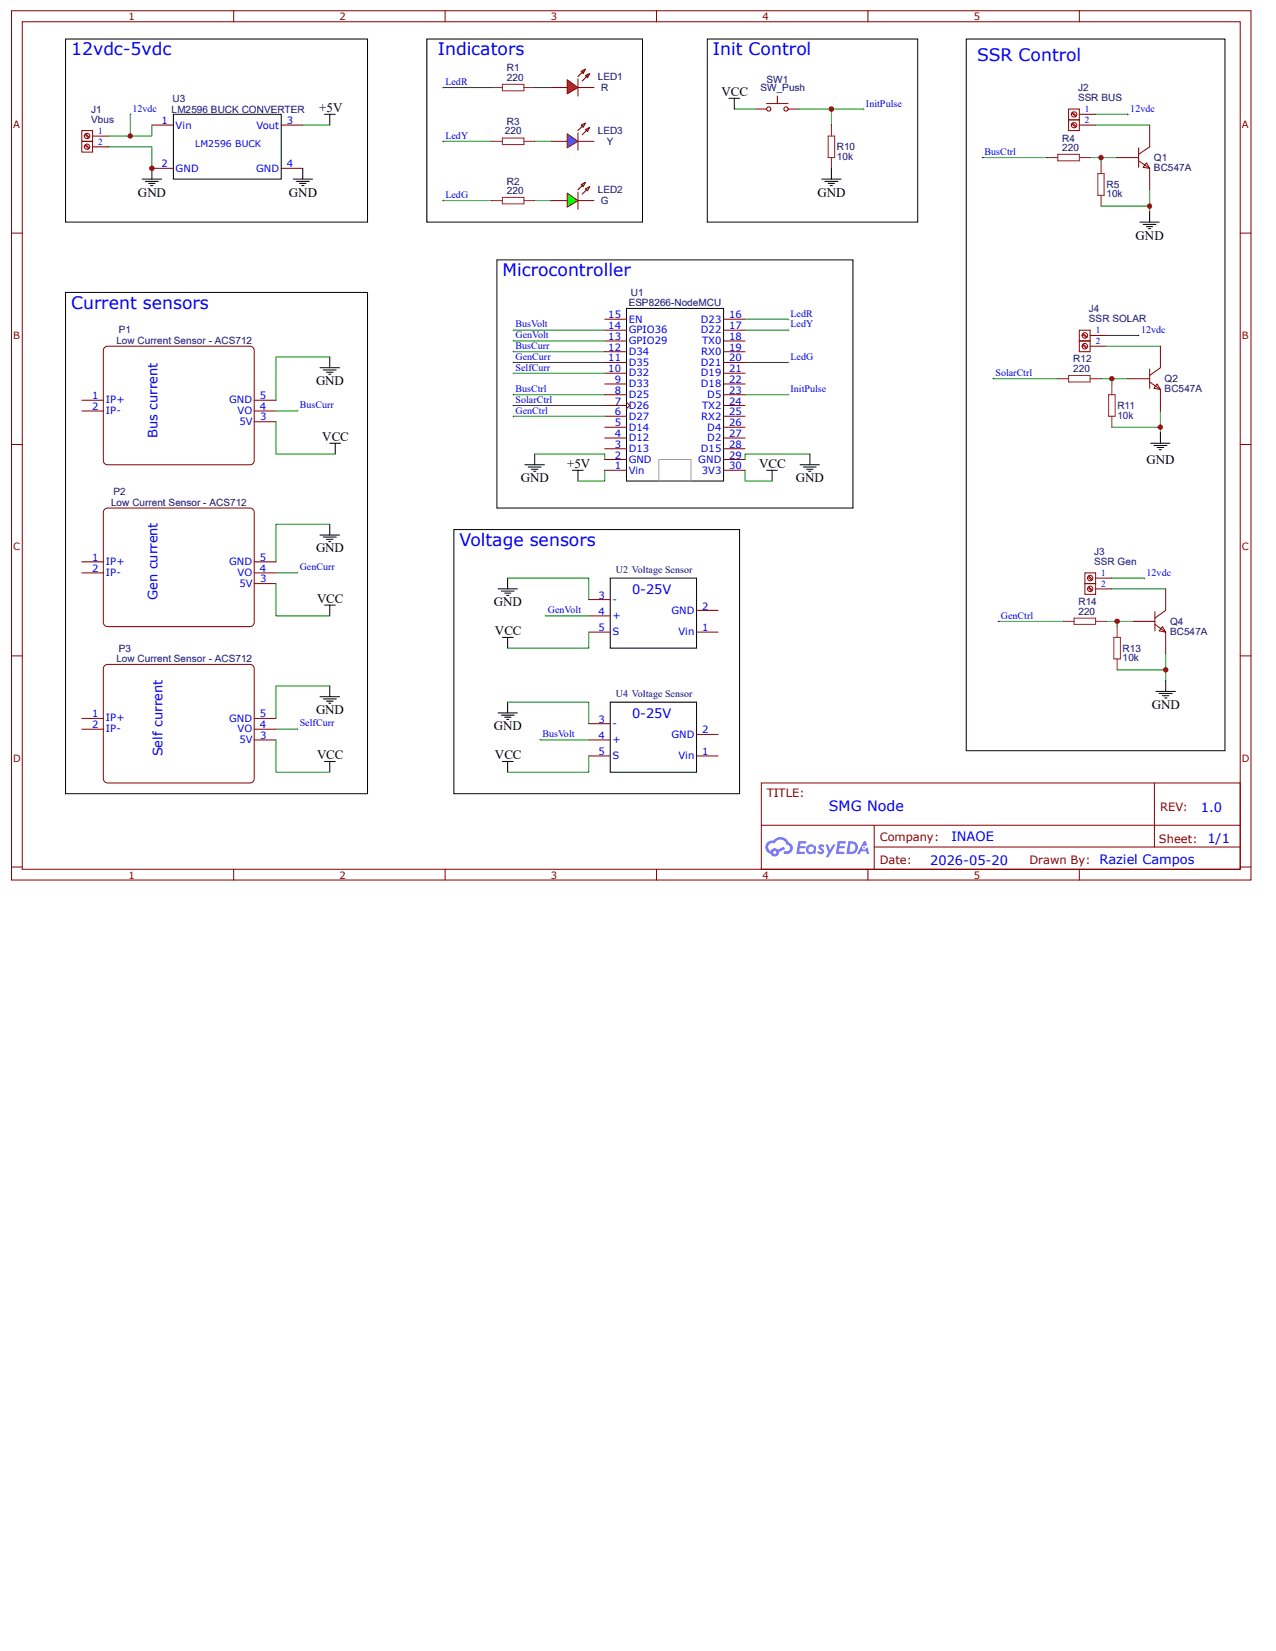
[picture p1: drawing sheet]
<svg xmlns="http://www.w3.org/2000/svg" width="216mm" height="279mm" viewBox="0 0 216 279" stroke-linecap="round" stroke-linejoin="round" font-family="sans-serif">
<g fill="none" stroke="#800" stroke-width=".17">
<path d="M1.9 1.8h209.8v147.1h-209.8zM3.8 3.7h206v143.4h-206zM39.5 1.8v1.9M75.3 1.8v1.9M111.1 1.8v1.9M146.9 1.8v1.9M182.6 1.8v1.9M1.9 39.5h1.9M209.8 39.5h1.9M1.9 75.2h1.9M209.8 75.2h1.9M1.9 111h1.9"/>
<path d="M209.8 111h1.9M128.8 132.5h81v14.6h-81zM128.8 139.7h81M147.9 139.7v7.3M195.3 132.5v10.8M1.9 146.7h1.9M39.5 147.1v1.8M75.3 147.1v1.8M111.1 147.1v1.8M146.9 147.1v1.8M147.9 143.3h61.9M182.6 147.1v1.8"/>
<path d="M209.8 146.7h1.9"/>
</g>
<g fill="#58f">
<path d="M138.6 143l.4-.1 .4 .1 .1 .1-.2 .3a.22 .22 0 0 0-.2-.2 .22 .22 0 0 0-.2 .2 .73 .73 0 0 1 .4 1l-.4 .2-.6-.3 .2-.3 .4 .2 .1-.2a.76 .76 0 0 1-.4-1z"/>
<path d="M139.7 142.9h.4l.3 .9 .6-.9h.4l-1.3 2.2h-.4l.5-.8z"/>
<path d="M135.1 142.4h1.2l.1 .1-.1 .2h-.9v.5h.7l.2 .2-.2 .2h-.8v.5l.8 .1v.3h-.1h-1.3z"/>
<path d="M141.7 142.4h1.4v.3h-.2h-.8l-.1 .5h.8l.2 .2-.2 .2h-.8l-.1 .5 .9 .1v.3h-1.4z"/>
<path d="M146.2 142.4h.3l.2 .6-.3 .2a.36 .36 0 0 0-.5 .1 .36 .36 0 0 0 .2 .5 .36 .36 0 0 0 .5-.3l.2-.1 .3 1.1h-.4l-.1-.4h-.9l-.2 .4h-.5z"/>
<path d="M146.1 143.4l.2 .1-.1 .1z"/>
<path d="M143.6 142.4l-.4 2.1h.7a1.09 1.09 0 0 0 1.3-1.1 1.09 1.09 0 0 0-1.3-1zM143.9 142.7a.73 .73 0 0 1 .8 .9 .73 .73 0 0 1-1 .5z"/>
<path d="M136.6 143.2a.79 .79 0 0 0 0 1.1 .79 .79 0 0 0 1 .1l.4 .1 .1-1.2-.3-.1a.74 .74 0 0 0-1.2 0zM136.9 143.4a.46 .46 0 0 1 .7 .1 .46 .46 0 0 1-.2 .6 .46 .46 0 0 1-.6-.3z"/>
<path d="M129.8 142.6a1.13 1.13 0 0 0 .6 1.9 .72 .72 0 0 0 .8 .4 .72 .72 0 0 0 .6-.7l1-.5-.2-.4-1 .5a.72 .72 0 0 0-1.2 .2 .7 .7 0 0 1-.3-1 .7 .7 0 0 1 1-.2 1.08 1.08 0 0 1 1.1-.7 1.08 1.08 0 0 1 .9 .9 .55 .55 0 0 1 .6 .5 .55 .55 0 0 1-.5 .6h-.4l-.2 .2a.96 .96 0 0 0 1.5-.5 .98 .98 0 0 0-.7-1.2 1.57 1.57 0 0 0-2.6-.4l-.4 .1zM130.8 144.3a.3 .3 0 0 1 .6 0 .3 .3 0 0 1-.6 0z"/>
</g>
<path d="M106 52.2h16.4v29.2h-16.4zM103.3 118.8h14.6v11.9h-14.6z" fill="none" stroke="#000" stroke-width=".17"/>
<path d="M111.5 77.8h5.4v3.6h-5.4z" fill="none" stroke="#999" stroke-width=".17"/>
<g fill="none" stroke="#800" stroke-width=".17">
<path d="M102.3 59.5h3.7M102.3 57.7h3.7M102.3 54h3.7M102.3 55.9h3.7M122.4 59.5h3.7M122.4 57.7h3.7M122.4 54h3.7M122.4 55.9h3.7M102.3 79.6h3.7M102.3 77.8h3.7M102.3 75.9h3.7M102.3 74.1h3.7"/>
<path d="M102.3 72.3h3.7M102.3 70.4h3.7M102.3 68.6h3.7M102.3 66.8h3.7M102.3 65h3.7M102.3 63.2h3.7M102.3 61.3h3.7M106 68.1l.6 .5-.6 .6M122.4 79.6h3.7M122.4 77.8h3.7M122.4 75.9h3.7M122.4 74.1h3.7"/>
<path d="M122.4 72.3h3.7M122.4 70.4h3.7M122.4 68.6h3.7M122.4 66.8h3.7M122.4 65h3.7M122.4 63.2h3.7M122.4 61.3h3.7M99.6 127.9h3.7M99.6 125.2h3.7M99.6 122.5h3.7M117.9 127.9h3.6M117.9 124.3h3.6"/>
</g>
<path d="M17.7 58.8l.5-.2h24.1a.71 .71 0 0 1 .7 .7v18.6a.69 .69 0 0 1-.7 .8h-24.1a.71 .71 0 0 1-.7-.8v-18.6z" fill="#fff"/>
<path d="M17.7 58.8l.5-.2h24.1a.71 .71 0 0 1 .7 .7v18.6a.69 .69 0 0 1-.7 .8h-24.1a.71 .71 0 0 1-.7-.8v-18.6z" fill="none" stroke="#800000" stroke-width=".17"/>
<path d="M13.8 67.7h3.7M13.8 69.6h3.7M43 67.7h3.7M43 69.6h3.7M43 71.4h3.7" fill="none" stroke="#800" stroke-width=".17"/>
<path d="M17.7 86.2l.5-.2h24.1a.71 .71 0 0 1 .7 .7v18.6a.71 .71 0 0 1-.7 .7h-24.1a.74 .74 0 0 1-.7-.7v-18.6z" fill="#fff"/>
<path d="M17.7 86.2l.5-.2h24.1a.71 .71 0 0 1 .7 .7v18.6a.71 .71 0 0 1-.7 .7h-24.1a.74 .74 0 0 1-.7-.7v-18.6z" fill="none" stroke="#800000" stroke-width=".17"/>
<path d="M13.8 95.1h3.7M13.8 96.9h3.7M43 95.1h3.7M43 96.9h3.7M43 98.8h3.7" fill="none" stroke="#800" stroke-width=".17"/>
<path d="M17.7 112.7l.5-.3h24.1a.71 .71 0 0 1 .7 .8v18.6a.71 .71 0 0 1-.7 .7h-24.1a.74 .74 0 0 1-.7-.7v-18.6z" fill="#fff"/>
<path d="M17.7 112.7l.5-.3h24.1a.71 .71 0 0 1 .7 .8v18.6a.71 .71 0 0 1-.7 .7h-24.1a.74 .74 0 0 1-.7-.7v-18.6z" fill="none" stroke="#800000" stroke-width=".17"/>
<path d="M99.6 107h3.7M99.6 104.2h3.7M99.6 101.5h3.7M117.9 107h3.6M117.9 103.3h3.6M13.8 121.6h3.7M13.8 123.4h3.7M43 121.6h3.7M43 123.4h3.7M43 125.2h3.7" fill="none" stroke="#800" stroke-width=".17"/>
<path d="M103.3 97.8h14.6v11.9h-14.6z" fill="none" stroke="#000" stroke-width=".17"/>
<g fill="none" stroke="#8d2323" stroke-width=".17">
<path d="M83.2 14.8h1.8M85 14.3h3.6v1.1h-3.6zM88.6 14.8h1.9M83.2 34h1.8M83.2 23.9h1.8M85 23.4h3.6v1.1h-3.6zM85 33.4h3.6v1.1h-3.6zM88.6 34h1.9M88.6 23.9h1.9M177.2 26.7h1.8M179 26.1h3.6v1.1h-3.6zM182.6 26.7h1.8"/>
<path d="M185.8 29.4h1v3.7h-1zM186.3 27.6v1.8M186.3 33.1v1.8"/>
</g>
<path d="M127.9 18.5h1.8M129.7 17.5h3.6M130.4 18.5a.36 .36 0 0 0-.5-.3 .36 .36 0 0 0 0 .6 .36 .36 0 0 0 .5-.3M131.5 16.3v1.2M135.2 18.5h-1.9a.36 .36 0 0 0-.5-.3 .36 .36 0 0 0 0 .6 .36 .36 0 0 0 .5-.3" fill="none" stroke="#840000" stroke-width=".17"/>
<path d="M194 27.6l.5 .9-1.1-.2z" fill="#fefefe"/>
<g fill="none" stroke="#800" stroke-width=".17">
<path d="M182.6 19.3h2.8M15.7 24.8h2.7M15.7 23h2.7M25.7 21.2h3.6M25.7 28.5h3.6M47.6 21.2h3.6M47.6 28.5h3.6M182.6 21.2h2.8M189 26.7h3.7M192.7 27.2l1.8 1.3v3.6M192.7 25v3.3M194 27.6l.5 .9-1.1-.2z"/>
<path d="M194.5 21.2v3.6l-1.8 1.3M184.4 58.6h2.8M184.4 56.8h2.8"/>
</g>
<path d="M29.3 19.3h18.3v11h-18.3z" fill="none" stroke="#000" stroke-width=".17"/>
<g fill="none" stroke="#a00000" stroke-width=".17">
<path d="M180.8 18.5h1.8v1.8h-1.8zM181.4 19.1l.6 .6M181.5 19l.6 .6M13.8 23.9h1.9v1.8h-1.9zM13.8 22.1h1.9v1.8h-1.9zM14.3 23a.47 .47 0 0 1 .7-.4 .47 .47 0 0 1 0 .8 .47 .47 0 0 1-.7-.4M14.4 24.6l.6 .6M14.4 22.8l.6 .6M14.5 24.5l.6 .6M14.5 22.6l.6 .6M180.8 20.3h1.8v1.8h-1.8zM181.4 21l.6 .5"/>
<path d="M181.5 20.8l.6 .6M182.6 57.7h1.8v1.8h-1.8zM182.6 55.9h1.8v1.8h-1.8zM183.2 58.4l.6 .6M183.2 56.6l.6 .5M183.3 58.3l.6 .5M183.3 56.4l.6 .6"/>
<circle cx="181.7" cy="19.4" r=".46"/>
<circle cx="14.7" cy="24.8" r=".46"/>
<circle cx="181.7" cy="21.2" r=".45"/>
<circle cx="183.6" cy="56.8" r=".46"/>
<circle cx="183.6" cy="58.6" r=".46"/>
</g>
<path d="M96 13.5l1.8 1.3-1.8 1.1z" fill="#f00"/>
<path d="M96 13.5l1.8 1.3-1.8 1.1zM97.8 13.3v3" fill="none" stroke="#800" stroke-width=".17"/>
<path d="M97.8 13l.7-.8z" fill="#800"/>
<path d="M98.5 12.2l-.7 .8" fill="none" stroke="#800" stroke-width=".17"/>
<path d="M99.2 13l-.7 .7z" fill="#800"/>
<path d="M99.2 13l-.7 .7" fill="none" stroke="#800" stroke-width=".17"/>
<path d="M98.3 12.1l.8-.4-.4 .7z" fill="#f00"/>
<path d="M98.3 12.1l.8-.4-.4 .7z" fill="none" stroke="#800" stroke-width=".17"/>
<path d="M99.1 12.8l.7-.4-.4 .8z" fill="#f00"/>
<path d="M93.2 14.8h2.8M97.8 14.8h2.7M99.1 12.8l.7-.4-.4 .8zM93.2 34h2.8M97.8 34h2.7" fill="none" stroke="#800" stroke-width=".17"/>
<path d="M99.1 32l.7-.4-.4 .7z" fill="#0f0"/>
<path d="M99.1 32l.7-.4-.4 .7z" fill="none" stroke="#800" stroke-width=".17"/>
<path d="M98.3 31.2l.8-.3-.4 .7z" fill="#0f0"/>
<path d="M98.3 31.2l.8-.3-.4 .7z" fill="none" stroke="#800" stroke-width=".17"/>
<path d="M98.5 32.9l.7-.8z" fill="#800"/>
<path d="M99.2 32.1l-.7 .8" fill="none" stroke="#800" stroke-width=".17"/>
<path d="M97.8 32.1l.7-.7z" fill="#800"/>
<path d="M97.8 32.5v2.9M98.5 31.4l-.7 .7" fill="none" stroke="#800" stroke-width=".17"/>
<path d="M96 32.7l1.8 1.3-1.8 1.1z" fill="#0f0"/>
<path d="M93.2 23.9h2.8M96 32.7l1.8 1.3-1.8 1.1zM97.8 23.9h2.7" fill="none" stroke="#800" stroke-width=".17"/>
<path d="M99.1 21.9l.7-.4-.4 .8z" fill="#09f"/>
<path d="M99.1 21.9l.7-.4-.4 .8z" fill="none" stroke="#800" stroke-width=".17"/>
<path d="M98.3 21.2l.8-.4-.4 .7z" fill="#09f"/>
<path d="M98.3 21.2l.8-.4-.4 .7z" fill="none" stroke="#800" stroke-width=".17"/>
<path d="M98.5 22.8l.7-.7z" fill="#800"/>
<path d="M99.2 22.1l-.7 .7" fill="none" stroke="#800" stroke-width=".17"/>
<path d="M97.8 22.1l.7-.7z" fill="#800"/>
<path d="M97.8 22.5v2.9M98.5 21.4l-.7 .7" fill="none" stroke="#800" stroke-width=".17"/>
<path d="M96 22.6l1.8 1.3-1.8 1.1z" fill="#09f"/>
<path d="M96 22.6l1.8 1.3-1.8 1.1z" fill="none" stroke="#800" stroke-width=".17"/>
<g fill="none" stroke="#080" stroke-width=".17">
<path d="M22.1 19.3v3.7M75 14.8h8.2M90.5 14.8h2.7M124.2 18.5h3.7M135.2 18.5h5.5v2.7M140.7 18.5h5.4M185.4 19.3h5.4M18.4 24.8h7.3v3.7M25.7 21.2v1.8h-7.3M51.2 21.2h4.6M75 34h8.2M75 23.9h8.2"/>
<path d="M90.5 34h2.7M90.5 23.9h2.7M166.2 26.7h11M184.4 26.7h1.9M185.4 21.2h9.1M186.3 34.9h8.2M189 26.7h-2.7v.9M194.5 32.1v3.7M187.2 58.6h9.1M187.2 56.8h5.5M46.7 71.4v5.4h10M46.7 69.6h3.6"/>
<path d="M55.8 60.4h-9.1v7.3M168 64.1h11M186.3 64.1h1.8M188.1 72.3h8.2v.9M190.8 64.1h-2.7v.9M46.7 98.8v5.4h9.1M46.7 96.9h3.6M55.8 88.7h-9.1v6.4M85.9 97.8h13.7v3.7M55.8 116.1h-9.1v5.5M85.9 118.8h13.7v3.7M92.3 104.2h7.3"/>
<path d="M99.6 107v2.7h-13.7M46.7 125.2v5.5h9.1M46.7 123.4h3.6M91.4 125.2h8.2M99.6 127.9v2.8h-13.7"/>
</g>
<path d="M140.1 23h1.1v3.7h-1.1zM140.7 21.2v1.8M140.7 26.7v1.8" fill="none" stroke="#8d2323" stroke-width=".17"/>
<g fill="none" stroke="#000" stroke-width=".17">
<path d="M54.9 19.3h1.8M55.8 19.3v1.9M123.3 16.6h1.8M124.2 16.6v1.9M24 30.3h3.3M24.6 30.7h2.2M25.1 31h1.1M25.5 31.4h.4M25.7 28.5v1.8M49.6 30.3h3.3M50.1 30.7h2.2M50.7 31h1.1"/>
<path d="M51.1 31.4h.3M51.2 28.5v1.8M139 30.3h3.3M139.6 30.7h2.2M140.1 31h1.1M140.5 31.4h.3M140.7 28.5v1.8M192.9 37.6h3.2M193.4 38h2.2M194 38.4h1M194.3 38.7h.4M194.5 35.8v1.8"/>
<path d="M54.1 62.2h3.3M54.7 62.6h2.2M55.2 63h1.1M55.6 63.3h.4M55.8 60.4v1.8M55.8 75h1.8M56.7 75v1.8M54.1 90.6h3.3M54.7 90.9h2.2M55.2 91.3h1.1M55.6 91.7h.4M55.8 88.7v1.9"/>
<path d="M84.3 99.7h3.2M85.9 97.8v1.9M54.1 117.9h3.3M54.7 118.3h2.2M54.9 102.4h1.8M55.2 118.7h1.1M55.6 119h.4M55.8 102.4v1.8M55.8 116.1v1.8M84.8 100h2.2M85 107.9h1.8M85.4 100.4h1"/>
<path d="M85.7 100.8h.4M85.9 107.9v1.8M85.9 118.8v1.8M54.9 128.9h1.8M55.8 128.9v1.8M84.3 120.6h3.2M84.8 121h2.2M85 128.9h1.8M85.4 121.4h1M85.7 121.8h.4M85.9 128.9v1.8"/>
</g>
<g fill="#000">
<path d="M22.1 19.2v.4zM21.8 19.3h.4z"/>
<path d="M75 14.6v.4zM74.8 14.8h.3z"/>
<path d="M146.1 18.2v.4zM146 18.5h.3z"/>
<path d="M190.8 19.2v.4zM190.7 19.3h.4z"/>
<path d="M75 23.7v.4zM74.8 23.9h.3z"/>
<path d="M75 33.8v.4zM74.8 34h.3z"/>
<path d="M166.2 26.5v.3zM166 26.7h.4z"/>
<path d="M192.7 56.6v.3zM192.5 56.8h.4z"/>
<path d="M50.3 69.4v.3zM50.1 69.6h.4z"/>
<path d="M168 63.9v.4zM167.9 64.1h.3z"/>
<path d="M50.3 96.7v.4zM50.1 96.9h.4z"/>
<path d="M92.3 104.1v.3zM92.1 104.2h.4z"/>
<path d="M50.3 123.2v.4zM50.1 123.4h.4z"/>
<path d="M91.4 125v.4zM91.2 125.2h.4z"/>
</g>
<path d="M195.8 65l.5 .9-1.1-.2z" fill="#fefefe"/>
<path d="M196.3 58.6v3.6l-1.8 1.3M190.8 64.1h3.7M194.5 64.6l1.8 1.3v3.7M194.5 62.4v3.3M195.8 65l.5 .9-1.1-.2zM185.4 99.7h2.7M185.4 97.8h2.7" fill="none" stroke="#800" stroke-width=".17"/>
<path d="M179 64.1h1.8M180.8 63.5h3.6v1.1h-3.6zM184.4 64.1h1.9M187.6 66.8h1.1v3.6h-1.1zM188.1 65v1.8M188.1 70.4v1.9" fill="none" stroke="#8d2323" stroke-width=".17"/>
<path d="M188.1 99.7h9.1M188.1 97.8h5.5M169 105.2h10.9M187.2 105.2h1.8M189 113.4h8.2M191.8 105.2h-2.8v.8M197.2 110.6v4.6" fill="none" stroke="#080" stroke-width=".17"/>
<g fill="#000">
<path d="M193.6 97.7v.3zM193.4 97.8h.4z"/>
<path d="M169 104.9v.4zM168.8 105.2h.3z"/>
</g>
<g fill="none" stroke="#a00000" stroke-width=".17">
<path d="M183.6 98.8h1.8v1.8h-1.8zM183.6 96.9h1.8v1.9h-1.8zM184.1 99.4l.6 .6M184.1 97.6l.6 .6M184.2 99.3l.6 .6M184.2 97.5l.6 .6"/>
<circle cx="184.5" cy="99.7" r=".45"/>
<circle cx="184.5" cy="97.8" r=".45"/>
</g>
<path d="M196.7 106l.5 1-1.1-.2z" fill="#fefefe"/>
<path d="M197.2 99.7v3.6l-1.8 1.3M191.8 105.2h3.6M195.4 105.7l1.8 1.3v3.6M195.4 103.5v3.3M196.7 106l.5 1-1.1-.2z" fill="none" stroke="#800" stroke-width=".17"/>
<path d="M179.9 105.2h1.8M181.7 104.6h3.7v1.1h-3.7zM185.4 105.2h1.8M188.5 107.9h1.1v3.6h-1.1zM189 106v1.9M189 111.5v1.9" fill="none" stroke="#8d2323" stroke-width=".17"/>
<g fill="none" stroke="#000" stroke-width=".17">
<path d="M11.1 6.6h51.1v31h-51.1zM72.2 6.6h36.5v31h-36.5zM119.7 6.6h35.6v31h-35.6zM163.5 6.6h43.8v120.4h-43.8zM11.1 49.5h51.1v84.8h-51.1zM84.1 44h60.2v42h-60.2zM88.8 78.7h3.3M89.4 79h2.2M89.9 79.4h1.1M90.3 79.8h.4M90.5 76.8v1.9M96.9 79.6h1.8"/>
<path d="M97.8 79.6v1.8M129.7 79.6h1.8M130.6 79.6v1.8M135.4 78.7h3.2M135.9 79h2.2M136.5 79.4h1M136.8 79.8h.4M137 76.8v1.9M194.7 75h3.3M195.2 75.4h2.2M195.8 75.7h1.1M196.1 76.1h.4"/>
<path d="M196.3 73.2v1.8M76.8 89.6h48.3v44.7h-48.3zM195.6 117h3.3M196.1 117.3h2.2M196.7 117.7h1.1M197.1 118.1h.3M197.2 115.2v1.8"/>
</g>
<g fill="none" stroke="#080" stroke-width=".17">
<path d="M86.8 55.9h15.5M86.8 57.7h15.5M86.8 59.5h15.5M126.1 55.9h7.2M126.1 54h7.2M86.8 61.3h15.5M86.8 63.2h15.5M86.8 66.8h15.5M86.8 68.6h15.5M86.8 70.4h15.5M90.5 76.8h11.8v1M102.3 79.6v1.8h-4.5"/>
<path d="M126.1 79.6v1.8h4.5M126.1 61.3h7.2M126.1 66.8h7.2M137 76.8h-10.9v1M196.3 69.6v2.7"/>
</g>
<g fill="#000">
<path d="M86.8 55.7v.3zM86.7 55.9h.3z"/>
<path d="M86.8 57.5v.4zM86.7 57.7h.3z"/>
<path d="M86.8 59.3v.4zM86.7 59.5h.3z"/>
<path d="M133.3 53.8v.4zM133.2 54h.4z"/>
<path d="M133.3 55.7v.3zM133.2 55.9h.4z"/>
<path d="M86.8 61.2v.3zM86.7 61.3h.3z"/>
<path d="M86.8 63v.3zM86.7 63.2h.3z"/>
<path d="M86.8 66.6v.4zM86.7 66.8h.3z"/>
<path d="M86.8 68.5v.3zM86.7 68.6h.3z"/>
<path d="M86.8 70.3v.4zM86.7 70.4h.3z"/>
<path d="M133.3 61.2v.3zM133.2 61.3h.4z"/>
<path d="M133.3 66.6v.4zM133.2 66.8h.4z"/>
</g>
<g fill="#c00">
<circle cx="25.7" cy="28.5" r=".46"/>
<circle cx="140.7" cy="18.5" r=".46"/>
<circle cx="22" cy="23" r=".44"/>
<circle cx="194.5" cy="34.9" r=".45"/>
<circle cx="186.3" cy="26.7" r=".45"/>
<circle cx="188.1" cy="64.1" r=".44"/>
<circle cx="189" cy="105.1" r=".46"/>
<circle cx="197.2" cy="113.4" r=".46"/>
<circle cx="196.3" cy="72.3" r=".44"/>
</g>
<g font-size="2.9" fill="#00f">
<text x="12" y="9.4">12vdc-5vdc</text>
<text x="74.1" y="9.4">Indicators</text>
<text x="120.6" y="9.4">Init Control</text>
<text x="165.3" y="10.2">SSR Control</text>
<text x="85" y="46.8">Microcontroller</text>
<text x="12" y="52.2">Current sensors</text>
<text x="77.7" y="92.4">Voltage sensors</text>
</g>
<text font-size="2.4" fill="#00f" x="140.3" y="137.2">SMG Node</text>
<g font-size="2.2">
<text x="122.1" y="16.3">VCC</text>
<text x="54" y="19">+5V</text>
<text x="23.3" y="33.3">GND</text>
<text x="48.9" y="33.3">GND</text>
<text x="138.3" y="33.3">GND</text>
<text x="192.2" y="40.6">GND</text>
<text x="53.5" y="65.2">GND</text>
<text x="54.5" y="74.7">VCC</text>
<text x="88.1" y="81.6">GND</text>
<text x="96" y="79.2">+5V</text>
<text x="128.4" y="79.2">VCC</text>
<text x="134.7" y="81.6">GND</text>
<text x="194" y="78.5">GND</text>
<text x="53.5" y="93.5">GND</text>
<text x="53.6" y="102.1">VCC</text>
<text x="83.6" y="102.6">GND</text>
<text x="83.7" y="107.5">VCC</text>
<text x="194.9" y="119.9">GND</text>
<text x="53.5" y="120.9">GND</text>
<text x="83.6" y="123.6">GND</text>
<text x="53.6" y="128.5">VCC</text>
<text x="83.7" y="128.5">VCC</text>
</g>
<g font-size="2.2" fill="#00f">
<text x="26.6" y="74.1" transform="rotate(-90 26.6 74.1)">Bus current</text>
<text x="26.6" y="101.5" transform="rotate(-90 26.6 101.5)">Gen current</text>
<text x="106.9" y="100.6">0-25V</text>
<text x="106.9" y="121.6">0-25V</text>
<text x="27.5" y="128" transform="rotate(-90 27.5 128)">Self current</text>
<text x="203.2" y="137.3">1.0</text>
<text x="161" y="142.3">INAOE</text>
<text x="204.3" y="142.7">1/1</text>
<text x="157.4" y="146.3">2026-05-20</text>
</g>
<g font-size="1.9" fill="#800">
<text x="129.8" y="134.9">TITLE:</text>
<text x="196.3" y="137.3">REV:</text>
<text x="148.8" y="142.2">Company:</text>
<text x="196.1" y="142.6">Sheet:</text>
<text x="148.8" y="146.2">Date:</text>
<text x="174.2" y="146.3">Drawn By: Raziel Campos</text>
</g>
<g font-size="1.7" fill="#800">
<text x="21.7" y="3.4">1</text>
<text x="57.4" y="3.4">2</text>
<text x="93.2" y="3.4">3</text>
<text x="129" y="3.4">4</text>
<text x="164.8" y="3.4">5</text>
<text x="2.2" y="21.6">A</text>
<text x="210.1" y="21.6">A</text>
<text x="2.2" y="57.4">B</text>
<text x="210.1" y="57.4">B</text>
<text x="2.2" y="93.1">C</text>
<text x="210.1" y="93.1">C</text>
<text x="2.2" y="128.9">D</text>
<text x="210.1" y="128.9">D</text>
<text x="21.7" y="148.7">1</text>
<text x="57.4" y="148.7">2</text>
<text x="93.2" y="148.7">3</text>
<text x="129" y="148.7">4</text>
<text x="164.8" y="148.7">5</text>
</g>
<g font-size="1.7" fill="#000080">
<text x="29.2" y="17.2">U3</text>
<text x="85.8" y="13.7">220</text>
<text x="85.8" y="12.1">R1</text>
<text x="101.1" y="13.5">LED1</text>
<text x="101.7" y="15.4">R</text>
<text x="128.7" y="15.4">SW_Push</text>
<text x="129.7" y="14.1">SW1</text>
<text x="182.4" y="17.1">SSR BUS</text>
<text x="182.4" y="15.4">J2</text>
<text x="15.4" y="20.7">Vbus</text>
<text x="15.4" y="19">J1</text>
<text x="29" y="19">LM2596 BUCK CONVERTER</text>
<text x="85.4" y="22.7">220</text>
<text x="85.8" y="21.2">R3</text>
<text x="101.1" y="22.7">LED3</text>
<text x="179.7" y="24">R4</text>
<text x="102.7" y="24.5">Y</text>
<text x="141.6" y="27.1">10k</text>
<text x="141.6" y="25.4">R10</text>
<text x="179.7" y="25.6">220</text>
<text x="195.2" y="28.9">BC547A</text>
<text x="195.2" y="27.2">Q1</text>
<text x="85.8" y="32.9">220</text>
<text x="85.8" y="31.2">R2</text>
<text x="101.1" y="32.7">LED2</text>
<text x="101.7" y="34.5">G</text>
<text x="187.2" y="33.4">10k</text>
<text x="187.2" y="31.8">R5</text>
<text x="106.4" y="51.9">ESP8266-NodeMCU</text>
<text x="106.8" y="50">U1</text>
<text x="184.2" y="52.8">J4</text>
<text x="19.7" y="58.2">Low Current Sensor - ACS712</text>
<text x="20.1" y="56.4">P1</text>
<text x="184.2" y="54.5">SSR SOLAR</text>
<text x="181.6" y="63">220</text>
<text x="181.6" y="61.3">R12</text>
<text x="197.1" y="64.6">Q2</text>
<text x="189.1" y="70.8">10k</text>
<text x="189.1" y="69.2">R11</text>
<text x="197.1" y="66.3">BC547A</text>
<text x="19.2" y="83.8">P2</text>
<text x="18.8" y="85.6">Low Current Sensor - ACS712</text>
<text x="185.1" y="95.5">SSR Gen</text>
<text x="185.1" y="93.9">J3</text>
<text x="104.2" y="96.9">U2 Voltage Sensor</text>
<text x="182.5" y="104.1">220</text>
<text x="182.5" y="102.4">R14</text>
<text x="198" y="107.4">BC547A</text>
<text x="198" y="105.7">Q4</text>
<text x="19.7" y="112.1">Low Current Sensor - ACS712</text>
<text x="20.1" y="110.3">P3</text>
<text x="189.9" y="111.9">10k</text>
<text x="189.9" y="110.3">R13</text>
<text x="104.2" y="117.9">U4 Voltage Sensor</text>
</g>
<g font-size="1.7" fill="#00f">
<text x="75.4" y="14.4">LedR</text>
<text x="22.4" y="18.9">12vdc</text>
<text x="27.3" y="21">1</text>
<text x="29.7" y="21.8">Vin</text>
<text x="43.4" y="21.8">Vout</text>
<text x="48.5" y="21">3</text>
<text x="75.4" y="23.5">LedY</text>
<text x="146.5" y="18">InitPulse</text>
<text x="191.2" y="18.9">12vdc</text>
<text x="27.3" y="28.3">2</text>
<text x="29.7" y="29">GND</text>
<text x="43.3" y="29">GND</text>
<text x="48.5" y="28.3">4</text>
<text x="166.6" y="26.2">BusCtrl</text>
<text x="75.4" y="33.5">LedG</text>
<text x="102.9" y="53.9">15</text>
<text x="123.4" y="53.9">16</text>
<text x="133.7" y="53.6">LedR</text>
<text x="87.2" y="55.4">BusVolt</text>
<text x="87.2" y="57.2">GenVolt</text>
<text x="87.2" y="59.1">BusCurr</text>
<text x="102.9" y="59.4">12</text>
<text x="102.9" y="57.5">13</text>
<text x="102.9" y="55.7">14</text>
<text x="106.4" y="58.2">GPIO29</text>
<text x="106.4" y="54.6">EN</text>
<text x="106.4" y="56.4">GPIO36</text>
<text x="118.6" y="54.6">D23</text>
<text x="118.6" y="56.4">D22</text>
<text x="118.8" y="58.2">TX0</text>
<text x="123.4" y="55.7">17</text>
<text x="123.4" y="57.5">18</text>
<text x="123.4" y="59.4">19</text>
<text x="133.7" y="55.4">LedY</text>
<text x="193.1" y="56.3">12vdc</text>
<text x="87.2" y="60.9">GenCurr</text>
<text x="87.2" y="62.7">SelfCurr</text>
<text x="102.9" y="63">10</text>
<text x="102.9" y="61.2">11</text>
<text x="104" y="64.8">9</text>
<text x="106.4" y="65.6">D33</text>
<text x="106.4" y="63.7">D32</text>
<text x="106.4" y="61.9">D35</text>
<text x="106.4" y="60.1">D34</text>
<text x="118.6" y="61.9">D21</text>
<text x="118.6" y="63.7">D19</text>
<text x="118.6" y="65.6">D18</text>
<text x="118.6" y="60.1">RX0</text>
<text x="123.4" y="61.2">20</text>
<text x="123.4" y="63">21</text>
<text x="123.4" y="64.8">22</text>
<text x="133.7" y="60.9">LedG</text>
<text x="168.4" y="63.6">SolarCtrl</text>
<text x="15.6" y="67.5">1</text>
<text x="15.6" y="69.3">2</text>
<text x="17.9" y="68.2">IP+</text>
<text x="17.9" y="70.1">IP-</text>
<text x="38.8" y="68.3">GND</text>
<text x="40.2" y="70.1">VO</text>
<text x="40.5" y="71.9">5V</text>
<text x="43.9" y="69.4">4</text>
<text x="43.9" y="67.6">5</text>
<text x="44" y="71.2">3</text>
<text x="50.7" y="69.1">BusCurr</text>
<text x="87.2" y="66.4">BusCtrl</text>
<text x="87.2" y="68.2">SolarCtrl</text>
<text x="87.2" y="70">GenCtrl</text>
<text x="104" y="70.3">6</text>
<text x="104" y="68.5">7</text>
<text x="104" y="66.6">8</text>
<text x="106.4" y="71">D27</text>
<text x="106.4" y="69.2">D26</text>
<text x="106.4" y="67.4">D25</text>
<text x="118.6" y="71">RX2</text>
<text x="118.8" y="69.2">TX2</text>
<text x="119.7" y="67.4">D5</text>
<text x="123.4" y="66.6">23</text>
<text x="123.4" y="68.5">24</text>
<text x="123.4" y="70.3">25</text>
<text x="133.7" y="66.4">InitPulse</text>
<text x="104" y="77.6">2</text>
<text x="104" y="75.8">3</text>
<text x="104" y="74">4</text>
<text x="104" y="72.1">5</text>
<text x="106.4" y="76.5">D13</text>
<text x="106.4" y="74.7">D12</text>
<text x="106.4" y="72.9">D14</text>
<text x="118.6" y="76.5">D15</text>
<text x="119.7" y="72.9">D4</text>
<text x="119.7" y="74.7">D2</text>
<text x="123.4" y="72.1">26</text>
<text x="123.4" y="74">27</text>
<text x="123.4" y="75.8">28</text>
<text x="123.4" y="77.6">29</text>
<text x="104" y="79.4">1</text>
<text x="106.4" y="80.1">Vin</text>
<text x="106.4" y="78.3">GND</text>
<text x="118.2" y="78.3">GND</text>
<text x="118.7" y="80.1">3V3</text>
<text x="123.4" y="79.4">30</text>
<text x="15.6" y="94.9">1</text>
<text x="17.9" y="95.6">IP+</text>
<text x="38.8" y="95.7">GND</text>
<text x="43.9" y="95">5</text>
<text x="15.6" y="96.7">2</text>
<text x="17.9" y="97.4">IP-</text>
<text x="40.2" y="97.5">VO</text>
<text x="40.5" y="99.3">5V</text>
<text x="43.9" y="96.8">4</text>
<text x="44" y="98.6">3</text>
<text x="50.7" y="96.5">GenCurr</text>
<text x="101.3" y="101.3">3</text>
<text x="194" y="97.4">12vdc</text>
<text x="92.7" y="103.8">GenVolt</text>
<text x="101.3" y="106.8">5</text>
<text x="101.3" y="104.1">4</text>
<text x="103.6" y="107.5">S</text>
<text x="103.6" y="104.8">+</text>
<text x="103.6" y="102.1">-</text>
<text x="113.6" y="103.9">GND</text>
<text x="114.8" y="107.5">Vin</text>
<text x="118.8" y="103.2">2</text>
<text x="118.8" y="106.8">1</text>
<text x="169.3" y="104.7">GenCtrl</text>
<text x="15.6" y="121.4">1</text>
<text x="15.6" y="123.2">2</text>
<text x="17.9" y="122.1">IP+</text>
<text x="17.9" y="123.9">IP-</text>
<text x="38.8" y="122.1">GND</text>
<text x="40.2" y="124">VO</text>
<text x="40.5" y="125.7">5V</text>
<text x="43.9" y="123.2">4</text>
<text x="43.9" y="121.4">5</text>
<text x="44" y="125">3</text>
<text x="50.7" y="122.9">SelfCurr</text>
<text x="91.8" y="124.8">BusVolt</text>
<text x="101.3" y="125.1">4</text>
<text x="101.3" y="122.3">3</text>
<text x="103.6" y="125.8">+</text>
<text x="103.6" y="123.1">-</text>
<text x="113.6" y="124.9">GND</text>
<text x="118.8" y="124.1">2</text>
<text x="101.3" y="127.8">5</text>
<text x="103.6" y="128.5">S</text>
<text x="114.8" y="128.5">Vin</text>
<text x="118.8" y="127.8">1</text>
</g>
<g font-size="1.6" fill="#00f">
<text x="16.6" y="22.7">1</text>
<text x="183.6" y="20.8">2</text>
<text x="183.6" y="19">1</text>
<text x="16.6" y="24.5">2</text>
<text x="33" y="24.8">LM2596 BUCK</text>
<text x="185.4" y="58.2">2</text>
<text x="185.4" y="56.4">1</text>
<text x="186.3" y="99.3">2</text>
<text x="186.3" y="97.5">1</text>
</g>
</svg>
